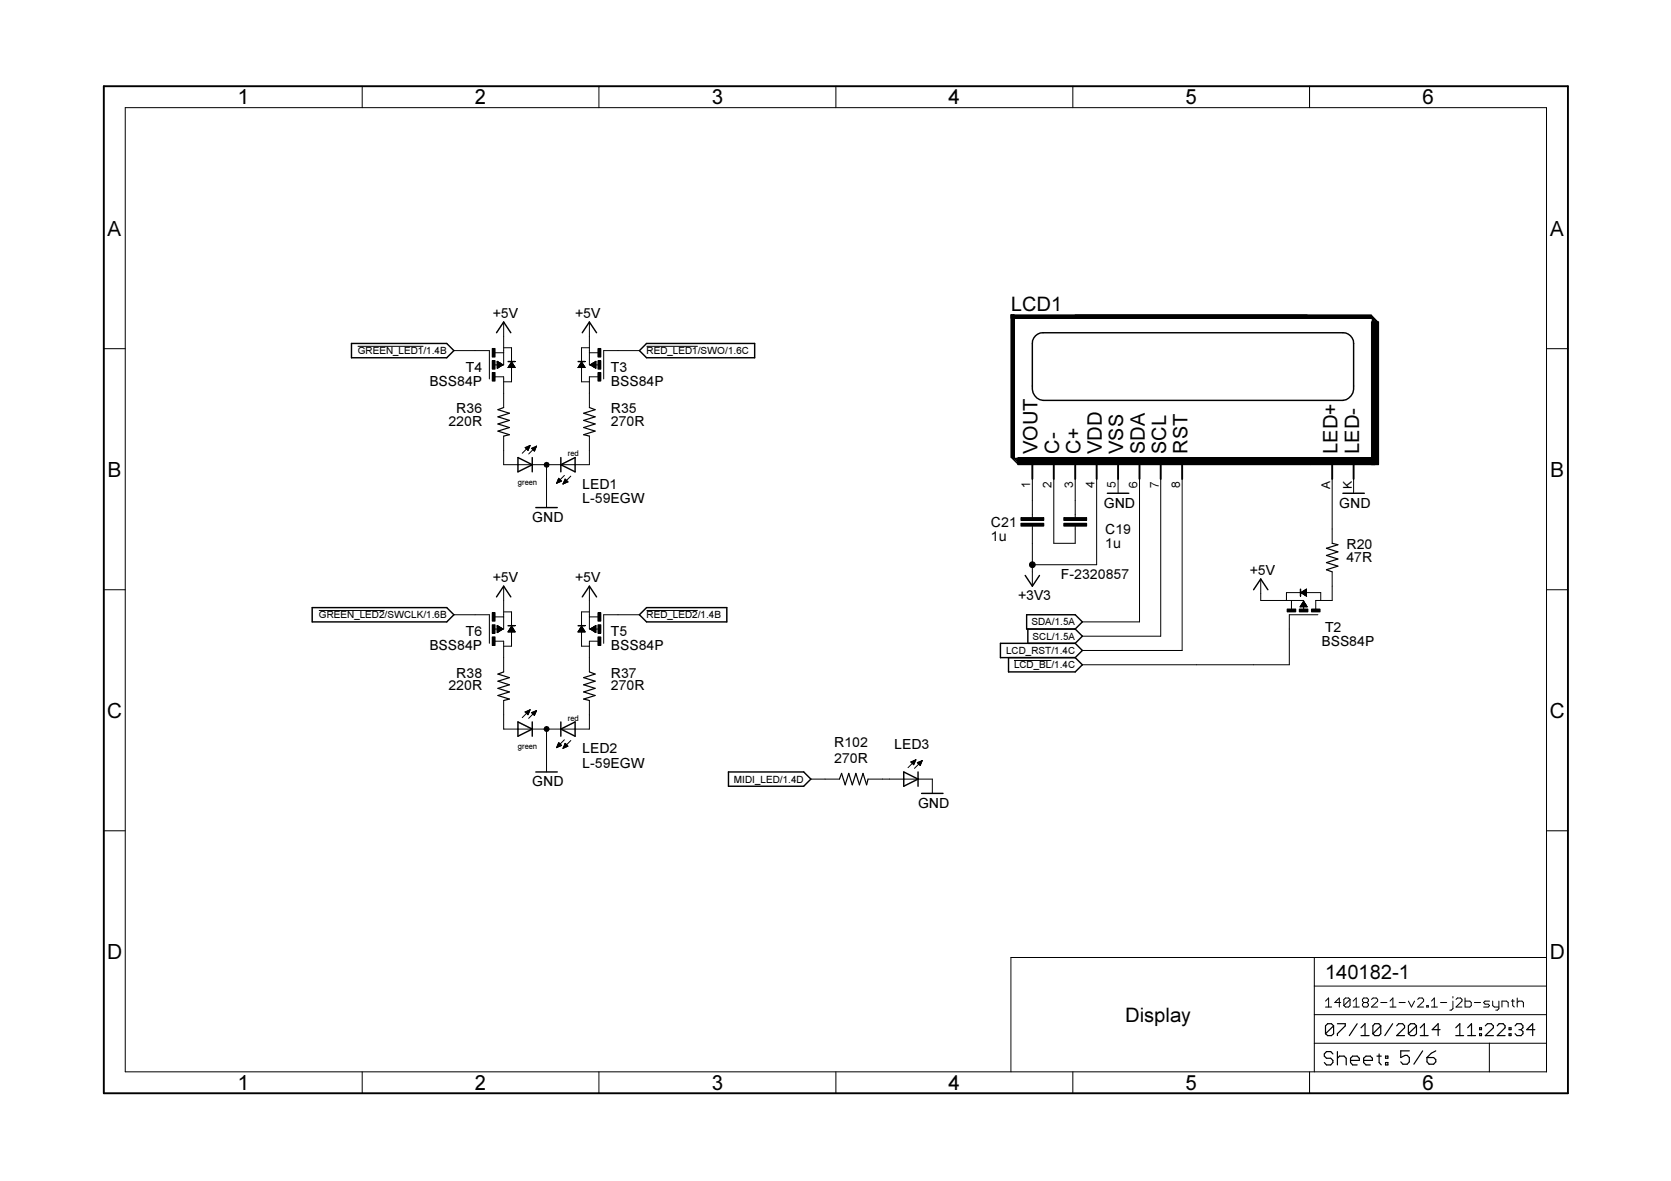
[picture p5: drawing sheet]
<svg xmlns="http://www.w3.org/2000/svg" width="297mm" height="210mm" viewBox="0 0 297 210" stroke-linecap="round" stroke-linejoin="round" font-family="sans-serif">
<g fill="none" stroke="#000" stroke-width=".25">
<path d="M88.3 59.1l1.2-1.9 1.3 1.9M103.5 59.1l1.3-1.9 1.2 1.9M184.1 59.7l.8-.5 .5-.1h53.3a1.88 1.88 0 0 1 1.9 1.9v7.6a2.2 2.2 0 0 1-1.9 2.6h-53.3a2.2 2.2 0 0 1-1.9-2.6v-7.6l.1-.5zM243.8 56.1l1.1 1.1h-.9v-.6l-.2-.3 .8 .8h-.5v-.4l.2 .2M62.5 61h16.9l1.3 1.3-1.3 1.3h-16.9zM113.7 62.3l1.2-1.3h19.3v2.6h-19.3zM92.1 81.3l2.5 1.3-2.5 1.3zM94.6 81.3v2.6M95.2 90.2h3.9M99.7 82.6l2.5-1.3v2.6zM99.7 81.3v2.6M179.8 81.3l1.2 1.2v-1h-.8"/>
<path d="M180 81.3h.2l.8 .8M180.6 81.5l.4 .3M196.8 87.7h3.9M238.7 87.7h3.8M55.5 108h23.9l1.3 1.3-1.3 1.2h-23.9zM88.3 106.1l1.2-1.9 1.3 1.9M103.5 106.1l1.3-1.9 1.2 1.9M113.7 109.3l1.2-1.3h14.3v2.5h-14.3zM179.3 116.9v2.5h11.8l1.3-1.2-1.3-1.3M182.2 102.3l1.3 1.9 1.3-1.9M182.5 109.3h8.6l1.3 1.2-1.3 1.3h-8.6zM182.7 111.8v2.5"/>
<path d="M191.1 114.3h-13.3v2.6h13.3M191.1 111.8l1.3 1.3-1.3 1.2M191.1 114.3l1.3 1.3-1.3 1.3M222.8 104.8l1.3-1.9 1.3 1.9M92.1 128.3l2.5 1.3-2.5 1.3zM94.6 128.3v2.6M95.2 137.2h3.9M99.7 128.3v2.6M99.7 129.6l2.5-1.3v2.6zM129.5 137.2h13.4l1.2 1.3-1.2 1.2h-13.4zM160.7 137.2l2.5 1.3-2.5 1.2zM163.2 137.2v2.5"/>
<path d="M163.8 141h3.8"/>
</g>
<g fill="none" stroke="#000" stroke-width=".18">
<path d="M22.3 19.1h252.6v171.4h-252.6zM64.4 15.3v3.8M106.5 15.3v3.8M148.6 15.3v3.8M190.7 15.3v3.8M232.8 15.3v3.8M89.5 57.2v7.7h-1.6M104.8 57.2v7.7h1.6M179.7 55.9h.6v25.4h-.6zM179.7 56h52.7v.6h-52.7zM191.1 56h52.7v.6h-52.7zM243.8 57.2h1.3v25.4h-1.3z"/>
<path d="M18.5 62h3.8M63.6 61.6h11.7M80.7 62.3h6.3v5.1M87.5 66.2h.5v1.5h-.5zM87.5 64.1h.5v1.5h-.5zM87.5 61.9h.5v1.6h-.5zM88 62.7h1.5M88 67h1.5v5.4M88.4 64.2l1 .7-1 .5M88.4 64.2v1.2M88.4 65.4h.1M88.4 65.4h.2"/>
<path d="M88.4 65.3h.2M88.4 65.3h.3M88.4 65.2h.4M88.4 65.2h.5M88.4 65.1h.6M88.4 65h.7M88.4 65h.8M88.4 64.9h.9M88.4 64.9h1M88.4 64.8h1M88.4 64.7l.9 .1M88.4 64.7h.8"/>
<path d="M88.4 64.6h.7M88.4 64.6h.6M88.4 64.5h.5M88.4 64.4h.4M88.4 64.4h.3M88.4 64.3h.2M88.4 64.3h.1M88.4 64.2h.1M89.5 77.5v5.1h15.3v-5.1M89.5 61.8h1.4v2.5M90.3 64.2l1.3 .1zM90.3 65.3h1.3"/>
<path d="M90.4 65.2h1.1M90.5 65.2h.9M90.5 65.1h.9M90.5 65h.9M90.6 64.9h.7M90.6 64.8h.7M90.7 64.8h.5M90.7 64.7h.5M90.8 64.6h.3M90.8 64.5h.3M90.9 64.4h.1M90.9 65.2v2.7h-1.4"/>
<path d="M90.9 64.3l.7 1h-1.3zM93.4 79.6h.7M93.4 79.5h.7M93.5 79.7h.5M93.6 79.8h.4M93.6 79.5h.5M93.7 79.9h.2M93.8 80h.1M93.8 79.4h.4M94.1 79.2h.1M94.2 79.2l-1.4 1.4M94.2 79.2l-.4 .9"/>
<path d="M94.2 79.2l-.9 .3 .5 .6M94.5 79.7l.9-.4-.4 .9zM94.5 79.7h.7M94.6 79.8h.6M94.7 79.6h.5M94.7 79.9h.4M94.8 80h.3M94.9 79.5h.4M95.1 79.5h.2M95.3 79.4h.1M95.4 79.3l-1.4 1.4M102.7 64.2l1.3 .1z"/>
<path d="M102.8 65.3h1.2M102.8 65.2h1.2M102.9 65.2h1M102.9 65.1h.9M103 65h.8M103 64.9h.8M103 64.9h.7M103.1 64.8h.6M103.1 64.7l.6 .1M103.2 64.7h.4M103.2 64.6h.4M103.2 64.6h.3"/>
<path d="M103.2 64.5h.3M103.3 64.5h.2M103.3 64.4h.2M103.4 65.2v2.7h1.4M103.4 64.3l.6 1h-1.3zM103.4 64.4h.1M104.8 62.7h1.5M104.8 61.8h-1.4v2.5M104.9 64.8h1M105 64.9h.9M105 64.8h.9M105.1 64.9h.8"/>
<path d="M105.2 65h.7M105.2 64.7h.7M105.2 64.6h.7M105.3 65.1h.6M105.3 64.6h.6M105.4 65.2h.5M105.4 64.5h.5M105.5 64.5h.4M105.5 65.2h.4M105.6 64.4h.3M105.6 65.3h.3M105.7 64.4h.2"/>
<path d="M105.7 65.3h.2M105.7 64.3h.2M105.8 65.4h.1M105.8 64.3h.1M105.9 65.4h.1M105.9 64.2h.1M105.9 64.2l-1 .7 1 .5M105.9 64.2v1.2M106.3 66.2h.5v1.5h-.5zM106.3 64.1h.5v1.5h-.5zM106.3 61.9h.5v1.6h-.5zM106.3 67h-1.5v5.4"/>
<path d="M113.7 62.3h-6.4v5.1M114.9 61.6h9.1M274.9 62h3.8M93.8 80.1h.1M94.9 80.1h.2M95 80.1h.1M96.9 82.3l.3-.1 .3 .1 .1 .3-.1 .3-.3 .2-.3-.2-.2-.3h.5h-.5zM97.2 82.6v7.6M99 85.9h.1M99 85.8h.3M99.1 85.7h.4M99.1 85.6h.6"/>
<path d="M99.1 85.5h.7M99.2 85.4h.5M99.2 85.3h.4M99.2 85.2h.3M99.3 85.1h.1M99.3 85l.5 .5-.9 .4zM99.3 85h.1M100.1 86h.1M100.1 85.9h.2M100.2 85.9h.3M100.2 85.8h.5M100.2 85.7h.8"/>
<path d="M100.3 85.6h.6M100.3 84.5l-1.4 1.4M100.3 85.5h.5M100.4 85.4h.3M100.4 85.3h.2M100.5 85.1l.5 .5-.9 .4zM100.5 85.2h.1M101.5 84.6l-1.4 1.4M180.9 81.3h52.1v1.3h-52.1zM181.5 93h4v.5h-4zM181.5 92h4v.5h-4zM183.5 85.1v6.9"/>
<path d="M183.5 93.5v10.7M187.3 85.1v11.5h3.8v-3.1M189.1 93h4.1v.5h-4.1zM189.1 92h4.1v.5h-4.1zM191.1 85.1v6.9M194.9 85.1v15.3h-11.4M198.8 85.1v2.6M202.6 85.1v25.4h-10.2M206.3 85.1v28h-13.9M210.1 85.1v30.5h-17.7M233 81.3h11.4v1.3h-11.4zM236.8 85.1v11.5"/>
<path d="M240.6 85.1v2.6M18.5 104.8h3.8M56.7 108.5h11.7M80.7 109.3h6.3v5M87.5 113.2h.5v1.5h-.5zM87.5 111h.5v1.6h-.5zM87.5 108.9h.5v1.5h-.5zM88 114h1.5v5.4M88 109.6h1.5M88.4 111.2l1 .6-1 .6zM88.4 112.4h.1M88.4 112.4h.2"/>
<path d="M88.4 112.3h.2M88.4 112.3h.3M88.4 112.2h.4M88.4 112.1h.5M88.4 112h.7M88.4 111.9h.8M88.4 111.9h.9M88.4 111.8h1M88.4 111.8h.9M88.4 111.7h.8M88.4 111.6h.8M88.4 111.6h.7"/>
<path d="M88.4 111.5h.6M88.4 111.5h.5M88.4 111.4h.5M88.4 111.4h.4M88.4 111.3h.3M88.4 111.3h.2M88.4 111.3h.1M88.4 111.2h.1M89 112.1h-.6M89.5 104.2v7.6h-1.6M89.5 108.8h1.4v2.5M90.3 111.2l1.3 .1z"/>
<path d="M90.3 112.3h1.3M90.4 112.2h1.1M90.4 112.1h1.1M90.4 112.1h1M90.5 112h.9M90.5 111.9h.9M90.5 111.9h.8M90.6 111.8h.7M90.7 111.8h.5M90.7 111.7h.5M90.7 111.6h.5M90.8 111.6h.3"/>
<path d="M90.8 111.5h.3M90.8 111.4h.3M90.9 111.4h.1M90.9 112.2v2.7h-1.4M90.9 111.3l.7 1h-1.3zM90.9 111.3h.1M102.7 111.2l1.3 .1zM102.8 112.3h1.2M102.8 112.2h1.2M102.9 112.1h1M103 112h.8M103 111.9h.8"/>
<path d="M103 111.8h.7M103.1 111.8h.6M103.1 111.7h.5M103.2 111.6h.4M103.2 111.5h.3M103.3 111.4h.2M103.4 112.2v2.7h1.4M103.4 111.3l.6 1h-1.3zM103.4 111.3h.1M104.8 104.2v7.6h1.6M104.8 108.8h-1.4v2.5M104.8 109.6h1.5"/>
<path d="M104.9 111.8l1-.6v1.2zM105 111.8h.9M105.1 111.9h.8M105.1 111.7h.8M105.2 111.9h.7M105.2 111.6h.7M105.2 112h.7M105.3 112.1h.6M105.3 111.5h.6M105.4 111.5h.5M105.5 112.1h.4M105.5 111.4h.4"/>
<path d="M105.5 112.2h.4M105.6 111.4h.3M105.6 112.3h.3M105.7 111.3h.2M105.7 112.3h.2M105.8 112.4h.1M105.8 111.3h.1M105.9 112.4h.1M105.9 111.2h.1M106.3 113.2h.5v1.5h-.5zM106.3 111h.5v1.6h-.5zM106.3 108.9h.5v1.5h-.5z"/>
<path d="M106.3 114h-1.5v5.4M113.7 109.3h-6.4v5M114.9 108.5h9.1M180.3 117.4h6.6M224.1 102.9v3.8h7.6v1.7M228.8 108.2h1.5v.6h-1.5zM229.6 106.7v1.5M231 108.2h1.5v.6h-1.5zM231.1 104.7l.1 1.3zM231.1 107.8h1.3M231.2 107.8h1.1M231.2 107.7h1.1"/>
<path d="M231.2 105.3h-2.5v1.4M231.2 105.3l1 .7M231.2 105.3l1-.6v1.3M231.3 107.6h.9M231.3 105.4h.9M231.3 105.3h.9M231.3 107.5h.9M231.3 105.2h.9M231.4 107.4h.7M231.4 107.3h.6M231.4 105.5h.8M231.4 105.2h.8"/>
<path d="M231.5 107.3h.5M231.5 107.2h.5M231.5 105.5h.7M231.5 105.2h.7M231.6 107.2h.3M231.6 107.1h.3M231.6 105.5h.6M231.6 105.1h.6M231.6 107h.3M231.7 107h.1M231.7 106.9h.1M231.7 105.6h.5"/>
<path d="M231.7 105h.5M231.7 106.8l.7 1.1h-1.3zM231.7 106.8h.1M231.8 105.7h.4M231.8 105h.4M231.9 104.9h.3M231.9 105.7h.3M232 105.8h.2M232 104.9h.2M232.1 105.3h2.7v1.4M232.1 104.8h.1M232.2 105.9h.1"/>
<path d="M232.2 104.7h.1M232.2 106h.1M233.1 108.2h1.6v.6h-1.6zM234.3 109.3h-5.1v8.9h-36.8M236.8 101.6v5.1h-2.9v1.5M274.9 104.8h3.8M89.5 124.5v5.1h15.3v-5.1M93.3 126.5h.8M93.5 126.6h.6M93.6 126.7h.4M93.6 126.4h.5M93.6 126.8h.4"/>
<path d="M93.7 126.9h.2M93.8 126.4h.3M93.8 127h.1M94 126.3h.2M94.2 126.2h.1M94.2 126.2l-1.4 1.4M94.2 126.2l-.4 .8-.5-.5M94.2 126.2l-.9 .3M94.6 126.7h.6M94.6 126.6h.6M94.7 126.8h.5M94.7 126.9h.4"/>
<path d="M94.8 126.5h.5M94.8 127h.3M94.9 127h.1M95 127.2h.1M95 126.4h.3M95.2 126.4h.2M95.4 126.3l-1.4 1.4M95.4 126.3l-.4 .9M95.4 126.3l-.9 .4 .5 .5M96.9 129.2l.3-.1 .3 .1 .1 .4-.1 .3-.3 .1-.3-.1-.2-.3h.5h-.5zM97.2 129.6v7.6M99 132.8h.1"/>
<path d="M99 132.8h.2M99.1 132.7h.3M99.1 132.6h.5M99.1 132.5h.7M99.1 132.4h.6M99.2 132.3h.4M99.2 132.2h.4M99.3 132.1h.2M99.3 132l.5 .5-.9 .4zM99.3 132h.1M100.1 132.9h.2M100.2 132.8h.3"/>
<path d="M100.2 132.8h.5M100.2 132.7h.7M100.3 132.6h.6M100.3 131.5l-1.4 1.4M100.3 132.5h.5M100.4 132.4h.3M100.4 132.3h.3M100.4 132.2h.2M100.5 132.1l.5 .5-.9 .4M100.5 132.1l-.4 .9M100.5 132.1h.1M101.5 131.6l-1.4 1.4"/>
<path d="M144.1 138.5h5.1M154.3 138.5h11.4v2.5M161.9 135.4h.7M162 135.5h.6M162.1 135.6h.5M162.1 135.3h.6M162.2 135.7h.3M162.3 135.8h.2M162.3 135.8h.1M162.3 135.2h.4M162.6 135.1h.2M162.7 135h.1"/>
<path d="M162.8 135l-1.4 1.4M162.8 135l-.9 .4M162.8 135l-.4 .9-.5-.5M163.1 135.6l.9-.4-.4 .9zM163.1 135.6h.6M163.1 135.5h.7M163.2 135.7h.5M163.3 135.8h.4M163.4 135.8h.3M163.4 135.4h.4M163.4 135.9h.2M163.6 135.3h.3"/>
<path d="M163.6 136h.1M163.8 135.2h.1M164 135.2l-1.4 1.4M18.5 147.7h3.8M274.9 147.7h3.8M233.6 170.2v20.3M233.6 175.3h41.3M235.6 177.9l.6-.5v1.6M235.6 179h1.1M238.3 178.2h-1l.8-.8v1.6M240 177.6v1.1l-.3 .3h-.5l-.3-.3M240 177.6l-.3-.2h-.5l-.3 .2v1.1"/>
<path d="M240 177.6l-1.1 1.1M240.5 179h1.1M240.5 177.9l.6-.5v1.6M242.4 178.2l-.2 .3v.2l.2 .3h.6l.2-.3v-.2l-.2-.3M242.4 178.2h.6M242.4 178.2l-.2-.3v-.3l.2-.2h.6l.2 .2v.3l-.2 .3M243.8 177.6l.3-.2h.5l.3 .2v.3l-1.1 1.1h1.1M245.4 178.2h1.1M247.1 179h1.1M247.1 177.9l.5-.5v1.6M248.7 178.2h1.1M250.4 177.9l.5 1.1 .6-1.1"/>
<path d="M252 177.6l.3-.2h.5l.3 .2v.3l-1.1 1.1h1.1M253.6 178.7h.3v.3h-.3zM254.5 179h1M254.5 177.9l.5-.5v1.6M256.1 178.2h1.1M258.3 177.9v1.4l-.3 .2h-.3M258.3 177.1v.3M258.8 177.6l.3-.2h.5l.3 .2v.3l-1.1 1.1h1.1M260.4 177.4v1.6h.9l.2-.3v-.5l-.2-.3h-.9M262.1 178.2h1.1M264.8 177.9h-.8l-.3 .3 .3 .3h.5l.3 .2-.3 .3h-.8M265.3 177.9v.8l.3 .3h.8"/>
<path d="M266.4 177.9v1.4l-.2 .2h-.3M267 179v-1.1h.8l.3 .3v.8M268.6 177.9h.6M268.9 177.6v1.1l.3 .3M269.7 178.2l.3-.3h.5l.3 .3v.8M269.7 177.4v1.6M274.9 170.2h-95.2v20.3M64.4 190.5v3.8M106.5 190.5v3.8M148.6 190.5v3.8M190.7 190.5v3.8M232.8 190.5v3.8"/>
<path d="M233.6 185.4h41.3M233.6 180.3h41.3M264.7 185.4v5.1"/>
<circle cx="183.5" cy="100.4" r=".51"/>
</g>
<g fill="#000">
<path d="M179.7 55.9h.6v25.4h-.6z" fill-rule="evenodd"/>
<path d="M179.7 56h52.7v.6h-52.7z" fill-rule="evenodd"/>
<path d="M191.1 56h52.7v.6h-52.7z" fill-rule="evenodd"/>
<path d="M243.8 57.2h1.3v25.4h-1.3z" fill-rule="evenodd"/>
<path d="M87.5 66.2h.5v1.5h-.5z" fill-rule="evenodd"/>
<path d="M87.5 64.1h.5v1.5h-.5z" fill-rule="evenodd"/>
<path d="M87.5 61.9h.5v1.6h-.5z" fill-rule="evenodd"/>
<path d="M90.3 64.2l1.3 .1z" fill-rule="evenodd"/>
<path d="M102.7 64.2l1.3 .1z" fill-rule="evenodd"/>
<path d="M106.3 66.2h.5v1.5h-.5z" fill-rule="evenodd"/>
<path d="M106.3 64.1h.5v1.5h-.5z" fill-rule="evenodd"/>
<path d="M106.3 61.9h.5v1.6h-.5z" fill-rule="evenodd"/>
<path d="M96.9 82.3l.3-.1 .3 .1 .1 .3-.1 .3-.3 .2-.3-.2-.2-.3h.5h-.5z" fill-rule="evenodd"/>
<path d="M180.9 81.3h52.1v1.3h-52.1z" fill-rule="evenodd"/>
<path d="M181.5 93h4v.5h-4z" fill-rule="evenodd"/>
<path d="M181.5 92h4v.5h-4z" fill-rule="evenodd"/>
<path d="M189.1 93h4.1v.5h-4.1z" fill-rule="evenodd"/>
<path d="M189.1 92h4.1v.5h-4.1z" fill-rule="evenodd"/>
<path d="M233 81.3h11.4v1.3h-11.4z" fill-rule="evenodd"/>
<path d="M87.5 113.2h.5v1.5h-.5z" fill-rule="evenodd"/>
<path d="M87.5 111h.5v1.6h-.5z" fill-rule="evenodd"/>
<path d="M87.5 108.9h.5v1.5h-.5z" fill-rule="evenodd"/>
<path d="M90.3 111.2l1.3 .1z" fill-rule="evenodd"/>
<path d="M102.7 111.2l1.3 .1z" fill-rule="evenodd"/>
<path d="M106.3 113.2h.5v1.5h-.5z" fill-rule="evenodd"/>
<path d="M106.3 111h.5v1.6h-.5z" fill-rule="evenodd"/>
<path d="M106.3 108.9h.5v1.5h-.5z" fill-rule="evenodd"/>
<path d="M228.8 108.2h1.5v.6h-1.5z" fill-rule="evenodd"/>
<path d="M231 108.2h1.5v.6h-1.5z" fill-rule="evenodd"/>
<path d="M231.1 104.7l.1 1.3z" fill-rule="evenodd"/>
<path d="M233.1 108.2h1.6v.6h-1.6z" fill-rule="evenodd"/>
<path d="M96.9 129.2l.3-.1 .3 .1 .1 .4-.1 .3-.3 .1-.3-.1-.2-.3h.5h-.5z" fill-rule="evenodd"/>
<circle cx="183.5" cy="100.4" r=".51"/>
</g>
<g fill="none" stroke="#000" stroke-width=".21">
<path d="M89.5 72.4l-1 .4 2 .6-2 .7 2 .6-2 .7 2 .6-2 .6 2 .7-1 .2M104.8 72.4l1 .4-2 .6 2 .7-2 .6 2 .7-2 .6 2 .6-2 .7 1 .2M236.8 96.6l1 .2-2 .7 2 .6-2 .6 2 .7-2 .6 2 .6-2 .7 1 .3M89.5 119.4l-1 .4 2 .6-2 .7 2 .6-2 .6 2 .7-2 .6 2 .6-1 .3M104.8 119.4l1 .4-2 .6 2 .7-2 .6 2 .6-2 .7 2 .6-2 .6 1 .3M149.2 138.5l.4-1 .6 2 .7-2 .6 2 .6-2 .7 2 .6-2 .6 2 .3-1M236.9 187.3l-.3-.4h-.8l-.4 .4v.4l.4 .4h.8l.3 .4v.3l-.3 .5h-.8l-.4-.5M237.1 182.3l-.4-.4h-.7l-.4 .4v1.4M237.1 182.3v1.4l-.4 .4h-.7l-.4-.4M237.1 182.3l-1.5 1.4M237.7 181.9h1.4v.4l-1.4 1.4v.4M237.7 186.9v2.4"/>
<path d="M237.7 188.1l.4-.4h.8l.4 .4v1.2M240.1 188.5h1.5v-.4l-.3-.4h-.9l-.3 .4v.7l.3 .5h.9M241.3 181.9l-1.4 2.2M241.9 184.1h1.5M241.9 182.7l.8-.8v2.2M242.4 188.5h1.6v-.4l-.4-.4h-.8l-.4 .4v.7l.4 .5h.8M244.8 187.7h.7M245.1 187.3v1.5l.4 .5M245.4 182.3l-.3-.4h-.7l-.4 .4v1.4M245.4 182.3v1.4l-.3 .4h-.7l-.4-.4M245.4 182.3l-1.4 1.4M246.3 187.7h.4v.4h-.4z"/>
<path d="M246.3 188.8h.4v.5h-.4zM247.6 181.9l-1.4 2.2M248.3 182.3l.3-.4h.7l.4 .4v.4l-1.4 1.4h1.4M250.5 186.8h-1.5v1.2l.8-.4h.3l.4 .4v.7l-.4 .4h-.7l-.4-.4M251.8 182.3l-.4-.4h-.7l-.3 .4v1.4M251.8 182.3v1.4l-.4 .4h-.7l-.3-.4M251.8 182.3l-1.4 1.4M252.5 184.1h1.4M252.5 182.7l.7-.8v2.2M252.9 186.8l-1.6 2.3M253.7 188h1.1l.4 .3v.4l-.4 .4h-.8l-.3-.4zM255.2 186.8l-.8 .4-.7 .8"/>
<path d="M256 183h-1.4l1-1.1v2.2M258.8 184.1h1.4M258.8 182.7l.7-.8v2.2M260.9 184.1h1.4M260.9 182.7l.7-.8v2.2M263 183.7h.4v.4h-.4zM263 182.7h.4v.3h-.4zM264 182.3l.4-.4h.7l.4 .4v.4l-1.5 1.4h1.5M266.1 182.3l.4-.4h.7l.3 .4v.4l-1.4 1.4h1.4M268.3 183.7h.3v.4h-.3zM268.3 182.7h.3v.3h-.3zM269.3 182.3l.4-.4h.7l.3 .4v.4l-.3 .3"/>
<path d="M270 183h.4M270.4 183l.3 .3v.4l-.3 .4h-.7l-.4-.4M272.8 183h-1.4l1.1-1.1v2.2"/>
</g>
<path d="M18.5 15.3h260.2v179h-260.2zM183.5 82.6v2.5M187.3 82.6v2.5M191.1 82.6v2.5M194.9 82.6v2.5M198.8 82.6v2.5M202.6 82.6v2.5M206.3 82.6v2.5M210.1 82.6v2.5M236.8 82.6v2.5M240.6 82.6v2.5" fill="none" stroke="#000" stroke-width=".34"/>
<g font-size="3.7">
<text x="42.3" y="18.5">1</text>
<text x="84.4" y="18.5">2</text>
<text x="126.5" y="18.5">3</text>
<text x="168.6" y="18.5">4</text>
<text x="210.7" y="18.5">5</text>
<text x="252.9" y="18.5">6</text>
<text x="19.1" y="41.9">A</text>
<text x="275.6" y="41.9">A</text>
<text x="19.1" y="84.7">B</text>
<text x="275.6" y="84.7">B</text>
<text x="19" y="127.6">C</text>
<text x="275.5" y="127.6">C</text>
<text x="19" y="170.4">D</text>
<text x="275.5" y="170.4">D</text>
<text x="42.3" y="193.7">1</text>
<text x="84.4" y="193.7">2</text>
<text x="126.5" y="193.7">3</text>
<text x="168.6" y="193.7">4</text>
<text x="210.7" y="193.7">5</text>
<text x="252.9" y="193.7">6</text>
</g>
<g font-size="3.6">
<text x="179.7" y="55.3">LCD1</text>
<text x="184.4" y="80.7" transform="rotate(-90 184.4 80.7)">VOUT</text>
<text x="188.3" y="80.7" transform="rotate(-90 188.3 80.7)">C-</text>
<text x="192.1" y="80.7" transform="rotate(-90 192.1 80.7)">C+</text>
<text x="195.9" y="80.7" transform="rotate(-90 195.9 80.7)">VDD</text>
<text x="199.7" y="80.7" transform="rotate(-90 199.7 80.7)">VSS</text>
<text x="203.5" y="80.7" transform="rotate(-90 203.5 80.7)">SDA</text>
<text x="207.3" y="80.7" transform="rotate(-90 207.3 80.7)">SCL</text>
<text x="211.1" y="80.7" transform="rotate(-90 211.1 80.7)">RST</text>
<text x="237.8" y="80.7" transform="rotate(-90 237.8 80.7)">LED+</text>
<text x="241.6" y="80.7" transform="rotate(-90 241.6 80.7)">LED-</text>
<text x="235.5" y="174">140182-1</text>
<text x="200" y="181.6">Display</text>
</g>
<g font-size="2.5">
<text x="87.6" y="56.5">+5V</text>
<text x="102.2" y="56.5">+5V</text>
<text x="76.3" y="68.6">BSS84P</text>
<text x="82.8" y="66.1">T4</text>
<text x="108.6" y="68.6">BSS84P</text>
<text x="108.6" y="66.1">T3</text>
<text x="79.7" y="75.7">220R</text>
<text x="81.1" y="73.5">R36</text>
<text x="108.6" y="75.7">270R</text>
<text x="108.6" y="73.5">R35</text>
<text x="103.5" y="89.5">L-59EGW</text>
<text x="103.5" y="86.9">LED1</text>
<text x="94.6" y="92.8">GND</text>
<text x="176.1" y="93.6">C21</text>
<text x="196.2" y="90.2">GND</text>
<text x="196.5" y="94.9">C19</text>
<text x="238.1" y="90.2">GND</text>
<text x="176.1" y="96.2">1u</text>
<text x="196.5" y="97.5">1u</text>
<text x="239.3" y="99.9">47R</text>
<text x="239.3" y="97.6">R20</text>
<text x="87.6" y="103.4">+5V</text>
<text x="102.2" y="103.4">+5V</text>
<text x="181" y="106.7">+3V3</text>
<text x="188.6" y="102.9">F-2320857</text>
<text x="222.2" y="102.2">+5V</text>
<text x="82.8" y="113.1">T6</text>
<text x="108.6" y="113.1">T5</text>
<text x="235.5" y="112.3">T2</text>
<text x="76.3" y="115.6">BSS84P</text>
<text x="108.6" y="115.6">BSS84P</text>
<text x="234.9" y="114.9">BSS84P</text>
<text x="79.7" y="122.7">220R</text>
<text x="81.1" y="120.4">R38</text>
<text x="108.6" y="122.7">270R</text>
<text x="108.6" y="120.4">R37</text>
<text x="103.5" y="136.4">L-59EGW</text>
<text x="103.5" y="133.9">LED2</text>
<text x="148.3" y="135.7">270R</text>
<text x="148.3" y="132.8">R102</text>
<text x="159" y="133.1">LED3</text>
<text x="94.6" y="139.7">GND</text>
<text x="163.2" y="143.6">GND</text>
</g>
<g font-size="2.1">
<text x="183.1" y="86.7" transform="rotate(-90 183.1 86.7)">1</text>
<text x="186.9" y="86.7" transform="rotate(-90 186.9 86.7)">2</text>
<text x="190.8" y="86.7" transform="rotate(-90 190.8 86.7)">3</text>
<text x="194.6" y="86.7" transform="rotate(-90 194.6 86.7)">4</text>
<text x="198.4" y="86.7" transform="rotate(-90 198.4 86.7)">5</text>
<text x="202.2" y="86.7" transform="rotate(-90 202.2 86.7)">6</text>
<text x="206" y="86.7" transform="rotate(-90 206 86.7)">7</text>
<text x="209.8" y="86.7" transform="rotate(-90 209.8 86.7)">8</text>
<text x="236.5" y="86.9" transform="rotate(-90 236.5 86.9)">A</text>
<text x="240.3" y="86.9" transform="rotate(-90 240.3 86.9)">K</text>
</g>
<g font-size="1.8">
<text x="63.6" y="62.9">GREEN_LED1/1.4B</text>
<text x="114.9" y="62.9">RED_LED1/SWO/1.6C</text>
<text x="56.7" y="109.9">GREEN_LED2/SWCLK/1.6B</text>
<text x="114.9" y="109.9">RED_LED2/1.4B</text>
<text x="183.3" y="111.2">SDA/1.5A</text>
<text x="183.6" y="113.7">SCL/1.5A</text>
<text x="178.9" y="116.2">LCD_RST/1.4C</text>
<text x="180.3" y="118.8">LCD_BL/1.4C</text>
<text x="130.5" y="139.1">MIDI_LED/1.4D</text>
</g>
<g font-size="1.4">
<text x="101" y="81.1">red</text>
<text x="92.1" y="86.1">green</text>
<text x="101" y="128.1">red</text>
<text x="92.1" y="133.1">green</text>
</g>
</svg>
